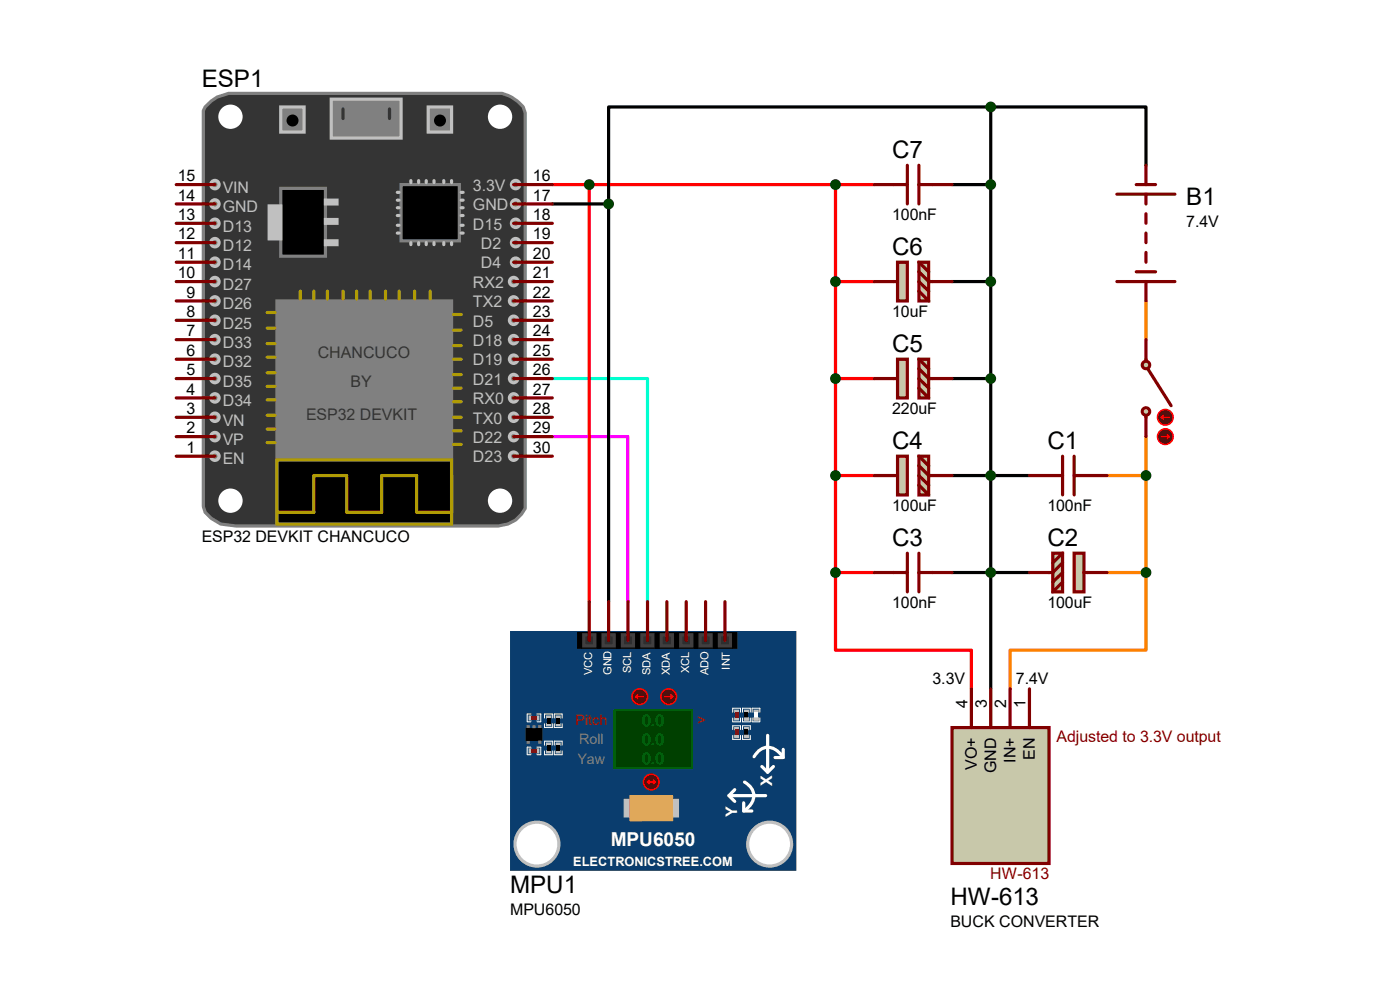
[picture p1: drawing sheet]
<svg xmlns="http://www.w3.org/2000/svg" width="297mm" height="210mm" viewBox="0 0 297 210" stroke-linecap="round" stroke-linejoin="round" font-family="sans-serif">
<path d="M202 39.2h8.2M210.2 22.7h32.9v12.4M210.2 22.7h-81.1v20.6M210.2 22.7v123.4M117.2 43.3h11.9M129.1 43.3v84.3M202 59.7h8.2M202 80.3h8.2M202 100.9h16.4M202 121.5h16.4" fill="none" stroke="#000" stroke-width=".68"/>
<path d="M243.1 63.8v8.3M243.1 92.6v28.9M234.9 100.9h8.2M234.9 121.5h8.2M243.1 121.5v16.4h-28.8v8.2" fill="none" stroke="#ff8000" stroke-width=".68"/>
<path d="M117.2 39.2h68.3M125 39.2v88.4M177.2 39.2v82.3M177.2 59.7h8.3M177.2 80.3h8.3M177.2 100.9h8.3M177.2 121.5v16.4h28.9v8.2M177.2 121.5h8.3" fill="none" stroke="#f00" stroke-width=".68"/>
<path d="M117.2 92.6h16v35" fill="none" stroke="#f0f" stroke-width=".68"/>
<path d="M117.2 80.3h20.2v47.3" fill="none" stroke="#0ff" stroke-width=".68"/>
<g fill="none" stroke="#800000" stroke-width=".68">
<path d="M241 39.2h4.2M243.1 35.1v4.1M236.9 59.7h12.4M236.9 41.2h12.4M241 57.7h4.2M243.1 41.2v2.1M243.1 45.3v2.1M243.1 49.4v2.1M243.1 53.6v2M243.1 59.7v4.1M225.4 96.8v8.2M227.9 96.8v8.2"/>
<path d="M218.4 100.9h7M227.9 100.9h7"/>
</g>
<circle cx="210.2" cy="100.9" r=".8" fill="#004000" stroke="#004000" stroke-width=".68"/>
<g fill="#c8c8aa" stroke="#800000" stroke-width=".68">
<path d="M227.9 117.3h2.1v8.3h-2.1z"/>
<path d="M223.4 117.3h2v8.3h-2z"/>
</g>
<path d="M225.4 119.4l-2 2.1h-5M225.4 117.3l-2 2.1M225.4 123.5l-2 2.1M225.4 121.5l-2 2M230 121.5h4.9" fill="none" stroke="#800000" stroke-width=".68"/>
<circle cx="210.2" cy="121.5" r=".8" fill="#004000" stroke="#004000" stroke-width=".68"/>
<g fill="#c8c8aa" stroke="#800000" stroke-width=".64">
<circle cx="243.1" cy="87.3" r=".8"/>
<circle cx="243.1" cy="77.4" r=".8"/>
</g>
<path d="M243.1 72.1v4.5M243.5 78.2l5 7.9M243.1 88.1v4.5" fill="none" stroke="#800000" stroke-width=".68"/>
<circle cx="247.2" cy="88.5" r="1.65" fill="#400000" stroke="#f00" stroke-width=".34"/>
<path d="M246.4 88.5l.4 .4M246.4 88.5h1.6M246.8 88.1l-.4 .4" fill="none" stroke="#f00" stroke-width=".34"/>
<circle cx="247.2" cy="92.6" r="1.65" fill="#400000" stroke="#f00" stroke-width=".34"/>
<path d="M246.4 92.6h1.6M247.6 92.2l.4 .4M248 92.6l-.4 .4" fill="none" stroke="#f00" stroke-width=".34"/>
<circle cx="243.1" cy="100.9" r=".8" fill="#004000" stroke="#004000" stroke-width=".68"/>
<path d="M192.5 117.3v8.3M194.9 117.3v8.3M185.5 121.5h7M194.9 121.5h7.1" fill="none" stroke="#800000" stroke-width=".68"/>
<g fill="#c8c8aa" stroke="#800000" stroke-width=".68">
<path d="M190.4 96.8h2.1v8.2h-2.1z"/>
<path d="M194.9 96.8h2.1v8.2h-2.1z"/>
</g>
<path d="M194.9 98.8l2.1 2.1h5M194.9 96.8l2.1 2M185.5 100.9h4.9M194.9 102.9l2.1 2.1M194.9 100.9l2.1 2" fill="none" stroke="#800000" stroke-width=".68"/>
<g fill="#c8c8aa" stroke="#800000" stroke-width=".68">
<path d="M190.4 76.2h2.1v8.2h-2.1z"/>
<path d="M194.9 76.2h2.1v8.2h-2.1z"/>
</g>
<path d="M194.9 78.2l2.1 2.1h5M194.9 76.2l2.1 2M185.5 80.3h4.9M194.9 82.3l2.1 2.1M194.9 80.3l2.1 2" fill="none" stroke="#800000" stroke-width=".68"/>
<g fill="#004000" stroke="#004000" stroke-width=".68">
<circle cx="177.2" cy="100.9" r=".8"/>
<circle cx="210.2" cy="80.3" r=".8"/>
</g>
<g fill="#c8c8aa" stroke="#800000" stroke-width=".68">
<path d="M190.4 55.6h2.1v8.2h-2.1z"/>
<path d="M194.9 55.6h2.1v8.2h-2.1z"/>
</g>
<path d="M185.5 39.2h7M192.5 35.1v8.2M194.9 35.1v8.2M194.9 39.2h7.1M185.5 59.7h4.9M194.9 57.7l2.1 2h5M194.9 59.7l2.1 2.1M194.9 55.6l2.1 2.1M194.9 61.8l2.1 2" fill="none" stroke="#800000" stroke-width=".68"/>
<g fill="#004000" stroke="#004000" stroke-width=".68">
<circle cx="210.2" cy="59.7" r=".8"/>
<circle cx="177.2" cy="80.3" r=".8"/>
<circle cx="210.2" cy="39.2" r=".8"/>
<circle cx="177.2" cy="59.7" r=".8"/>
</g>
<path d="M108.5 134.2h60.1v50.2h-60.1z" fill="#0a3d6e" stroke="#0a3d6e" stroke-width=".68"/>
<g fill="#c0c0c0" stroke="#c0c0c0" stroke-width=".25">
<path d="M142.7 169.6h1.2v3.7h-1.2z"/>
<path d="M132.4 169.6h1.2v3.7h-1.2z"/>
</g>
<path d="M133.7 168.8h9v5.3h-9z" fill="#e0a85a"/>
<path d="M133.6 168.8h9.1v5.3h-9.1z" fill="none" stroke="#e0a85a" stroke-width=".21"/>
<path d="M133.7 168.8h2.4v5.3h-2.4z" fill="#d48956"/>
<path d="M133.6 168.8h2.5v5.3h-2.5z" fill="none" stroke="#d48956" stroke-width=".21"/>
<path d="M162.9 156v7.4M161.6 162.6l1.3 1.2 1.2-1.2" fill="none" stroke="#fff" stroke-width=".68"/>
<g fill="#fff" stroke="#c0c0c0" stroke-width=".68">
<circle cx="163.3" cy="179.1" r="4.7"/>
<circle cx="113.9" cy="179.1" r="4.7"/>
</g>
<path d="M123.4 134.2h32v3.3h-32z" fill="#403d43" stroke="#000" stroke-width=".25"/>
<path d="M126.7 134.2h.8v3.3h-.8z" fill="#000" stroke="#000" stroke-width=".25"/>
<path d="M124.2 135h1.6v1.7h-1.6zM128.3 135h1.7v1.7h-1.7zM132.4 135h1.7v1.7h-1.7zM136.5 135h1.7v1.7h-1.7zM140.6 135h1.7v1.7h-1.7zM144.8 135h1.6v1.7h-1.6zM148.9 135h1.6v1.7h-1.6zM153 135h1.6v1.7h-1.6z" fill-rule="evenodd" fill="#2a2a2a"/>
<path d="M122.6 134.2h.8v3.3h-.8zM130.8 134.2h.8v3.3h-.8zM134.9 134.2h.8v3.3h-.8zM139 134.2h.8v3.3h-.8zM143.1 134.2h.8v3.3h-.8zM147.2 134.2h.8v3.3h-.8zM151.3 134.2h.8v3.3h-.8zM155.4 134.2h.9v3.3h-.9z" fill="#000" stroke="#000" stroke-width=".25"/>
<g fill="#c0c0c0" stroke="#c0c0c0" stroke-width=".25">
<path d="M112.3 151.9h.3v.8h-.3z"/>
<path d="M113.9 151.9h.4v.8h-.4z"/>
</g>
<path d="M111.8 151.5h.8" fill="none" stroke="#fff" stroke-width=".21"/>
<path d="M112.6 151.9h1.3v.8h-1.3z" fill="#804000"/>
<path d="M111.8 151.5v1.6h.8M111.8 158.5h.8M113.9 151.5h.8v1.6h-.8M115.5 152.3v-.8h1.7v.8M115.5 153.5v.8h1.7v-.8" fill="none" stroke="#fff" stroke-width=".21"/>
<g fill="#c0c0c0" stroke="#c0c0c0" stroke-width=".25">
<path d="M116 151.9h.8v.4h-.8z"/>
<path d="M116 153.5h.8v.5h-.8z"/>
<path d="M112.3 158.9h.3v.8h-.3z"/>
<path d="M113.9 158.9h.4v.8h-.4z"/>
</g>
<path d="M116 152.3h.8v1.2h-.8z" fill="#000"/>
<g fill="#808080" stroke="#808080" stroke-width=".25">
<path d="M114.3 154h.4v.3h-.4z"/>
<path d="M111.8 154h.5v.3h-.5z"/>
<path d="M111.8 157.2h.5v.4h-.5z"/>
<path d="M113.1 154h.4v.3h-.4z"/>
<path d="M114.3 157.2h.4v.4h-.4z"/>
</g>
<path d="M111.8 154.8h2.9v2h-2.9z" fill="#000" stroke="#000" stroke-width=".68"/>
<path d="M112.6 158.9h1.3v.8h-1.3z" fill="#804000"/>
<path d="M111.8 158.5v1.6h.8M113.9 158.5h.8v1.6h-.8M115.5 159.3v.8h1.7v-.8M115.5 158.1v-.9h1.7v.9M117.6 159.3v.8h1.7v-.8M117.6 152.3v-.8h1.7v.8M117.6 153.5v.8h1.7v-.8M117.6 158.1v-.9h1.7v.9M155.4 151.1v-.9h1.7v.9M155.4 152.3v.8h1.7v-.8M157.5 151.1v-.9h1.7v.9M157.5 152.3v.8h1.7v-.8" fill="none" stroke="#fff" stroke-width=".21"/>
<g fill="#c0c0c0" stroke="#c0c0c0" stroke-width=".25">
<path d="M118 151.9h.8v.4h-.8z"/>
<path d="M118 153.5h.8v.5h-.8z"/>
<path d="M116 157.6h.8v.5h-.8z"/>
<path d="M116 159.3h.8v.4h-.8z"/>
<path d="M118 157.6h.8v.5h-.8z"/>
<path d="M118 159.3h.8v.4h-.8z"/>
<path d="M157.9 150.7h.8v.4h-.8z"/>
<path d="M157.9 152.3h.8v.4h-.8z"/>
<path d="M155.9 150.7h.8v.4h-.8z"/>
<path d="M155.9 152.3h.8v.4h-.8z"/>
</g>
<path d="M116 158.1h.8v1.2h-.8zM118 152.3h.8v1.2h-.8zM118 158.1h.8v1.2h-.8zM157.9 151.1h.8v1.2h-.8z" fill="#000"/>
<path d="M155.9 151.1h.8v1.2h-.8z" fill="#804000"/>
<g fill="#c0c0c0" stroke="#c0c0c0" stroke-width=".25">
<path d="M157.9 152.3h.8v.4h-.8z"/>
<path d="M160 150.7h.8v.4h-.8z"/>
<path d="M160 152.3h.8v.4h-.8z"/>
</g>
<path d="M161.2 150.2v.9" fill="none" stroke="#fff" stroke-width=".21"/>
<path d="M160 151.1h.8v1.2h-.8z" fill="#fff"/>
<path d="M155.4 154.8v-.8h1.7v.8M155.4 156v.8h1.7v-.8M157.5 154.8v-.8h1.7v.8M157.5 156v.8h1.7v-.8M159.6 152.3v.8h1.6v-.8M161.2 150.2h-1.6v.9" fill="none" stroke="#fff" stroke-width=".21"/>
<g fill="#c0c0c0" stroke="#c0c0c0" stroke-width=".25">
<path d="M160 152.3h.8v.4h-.8z"/>
<path d="M157.9 154.3h.8v.5h-.8z"/>
<path d="M157.9 156h.8v.4h-.8z"/>
<path d="M155.9 154.3h.8v.5h-.8z"/>
<path d="M155.9 156h.8v.4h-.8z"/>
</g>
<path d="M157.9 154.8h.8v1.2h-.8z" fill="#000"/>
<path d="M155.9 154.8h.8v1.2h-.8z" fill="#804000"/>
<path d="M157.9 156h.8v.4h-.8z" fill="#c0c0c0" stroke="#c0c0c0" stroke-width=".25"/>
<path d="M166.2 159v1.7h-1.8M155.1 168.8h7.3M155.9 167.5l-1.3 1.3 1.3 1.2M157.8 170.3v1.7h1.7M157.9 165.9a3.2 3.2 0 0 1 2 2.8 3.2 3.2 0 0 1-1.6 3M165.7 160.1a3.2 3.2 0 0 0-3-1.6 3.2 3.2 0 0 0-2.7 2" fill="none" stroke="#fff" stroke-width=".68"/>
<path d="M130.3 150.7h16.5v12.3h-16.5z" fill="#004000" stroke="#0f0" stroke-width=".34"/>
<path d="M125 127.6v8.2M129.1 127.6v8.2M133.2 127.6v8.2M137.4 127.6v8.2M141.5 127.6v8.2M145.6 127.6v8.2M149.7 127.6v8.2M153.8 127.6v8.2" fill="none" stroke="#800000" stroke-width=".68"/>
<circle cx="135.7" cy="147.8" r="1.65" fill="#400000" stroke="#f00" stroke-width=".34"/>
<path d="M134.9 147.8l.4 .4M134.9 147.8h1.6M135.3 147.4l-.4 .4" fill="none" stroke="#f00" stroke-width=".34"/>
<circle cx="141.9" cy="147.8" r="1.65" fill="#400000" stroke="#f00" stroke-width=".34"/>
<path d="M141.1 147.8h1.6M142.3 147.4l.4 .4M142.7 147.8l-.4 .4" fill="none" stroke="#f00" stroke-width=".34"/>
<circle cx="138.2" cy="165.9" r="1.65" fill="#400000" stroke="#f00" stroke-width=".34"/>
<path d="M137.4 165.9h1.6M137.4 165.9l.4 .4M137.8 165.5l-.4 .4M138.6 165.5l.4 .4M139 165.9l-.4 .4" fill="none" stroke="#f00" stroke-width=".34"/>
<path d="M202 154.3h20.5v28.9h-20.5z" fill="#c8c8aa" stroke="#800000" stroke-width=".68"/>
<path d="M206.1 146.1v8.2M210.2 146.1v8.2M214.3 146.1v8.2M218.4 146.1v8.2" fill="none" stroke="#800000" stroke-width=".68"/>
<g fill="#004000" stroke="#004000" stroke-width=".68">
<circle cx="177.2" cy="121.5" r=".8"/>
<circle cx="243.1" cy="121.5" r=".8"/>
</g>
<path d="M43.5 22.7l1.3-1.2 1.2-.9 2.5-.8h58a8.4 8.4 0 0 1 4.5 2.9l.4 1.2v84a6.9 6.9 0 0 1-7.4 3.7h-53.9l-3.3-.4-2-1.3-1.3-1.2-.4-1.3v-83.9z" fill="#343434" stroke="#808080" stroke-width=".68"/>
<path d="M58.8 63.8h37v37.1h-37z" fill="#808080" stroke="#808080" stroke-width=".68"/>
<path d="M58.8 97.6h37v13.6h-37z" fill="#000" stroke="#b09b04" stroke-width=".68"/>
<g fill="none" stroke="#b09b04" stroke-width=".68">
<path d="M56.7 79.1h1.6M56.7 75.8h1.6M56.7 72.9h1.6M56.7 69.6h1.6M56.7 66.3h1.6M63.7 61.8v1.6M66.6 61.8v1.6M69.5 61.8v1.6M72.8 61.8v1.6M75.6 61.8v1.6M78.5 61.8v1.6M81.8 61.8v1.6"/>
<path d="M84.7 61.8v1.6M88 61.8v1.6M91.3 61.8v1.6M96.2 79.5h1.6M96.2 76.2h1.6M96.2 73.3h1.6M96.2 70h1.6M96.2 66.7h1.6M56.7 93.9h1.6M56.7 91h1.6M56.7 88.1h1.6M56.7 84.8h1.6"/>
<path d="M56.7 82h1.6M96.2 94.3h1.6M96.2 91.4h1.6M96.2 88.5h1.6M96.2 85.2h1.6M96.2 82.3h1.6M73.6 100.9h-7v7.8h-7.8M95.8 100.9v7.8h-7.4v-7.8h-7.4v7.8h-7.4v-7.4"/>
</g>
<g fill="#fff" stroke="#343434" stroke-width=".68">
<circle cx="106.1" cy="106.2" r="2.92"/>
<circle cx="48.9" cy="106.2" r="2.92"/>
<circle cx="106.1" cy="24.8" r="2.92"/>
<circle cx="48.9" cy="24.8" r="2.92"/>
</g>
<g fill="#808080" stroke="#c0c0c0" stroke-width=".68">
<path d="M70.3 21h14.8v8.3h-14.8z"/>
<circle cx="109" cy="96.8" r=".89"/>
<circle cx="109" cy="92.6" r=".89"/>
<circle cx="109" cy="88.5" r=".89"/>
<circle cx="109" cy="84.4" r=".89"/>
<circle cx="109" cy="80.3" r=".89"/>
<circle cx="109" cy="76.2" r=".89"/>
<circle cx="109" cy="72.1" r=".89"/>
<circle cx="109" cy="67.9" r=".89"/>
<circle cx="109" cy="63.8" r=".89"/>
<circle cx="109" cy="59.7" r=".89"/>
<circle cx="109.4" cy="55.6" r=".89"/>
<circle cx="109.4" cy="51.5" r=".89"/>
<circle cx="109.4" cy="47.4" r=".89"/>
<circle cx="109.4" cy="43.3" r=".89"/>
<circle cx="109.4" cy="39.2" r=".89"/>
<circle cx="45.6" cy="55.6" r=".89"/>
<circle cx="45.6" cy="51.5" r=".89"/>
<circle cx="45.6" cy="47.4" r=".89"/>
<circle cx="45.6" cy="43.3" r=".89"/>
<circle cx="45.6" cy="39.2" r=".89"/>
<circle cx="45.6" cy="76.2" r=".89"/>
<circle cx="45.6" cy="72.1" r=".89"/>
<circle cx="45.6" cy="67.9" r=".89"/>
<circle cx="45.6" cy="63.8" r=".89"/>
<circle cx="45.6" cy="59.7" r=".89"/>
<circle cx="45.6" cy="96.8" r=".89"/>
<circle cx="45.6" cy="92.6" r=".89"/>
<circle cx="45.6" cy="88.5" r=".89"/>
<circle cx="45.6" cy="84.4" r=".89"/>
<circle cx="45.6" cy="80.3" r=".89"/>
</g>
<path d="M72.8 23.1v2M82.6 23.1v2" fill="none" stroke="#343434" stroke-width=".68"/>
<path d="M59.6 22.7h4.9v5.3h-4.9z" fill="#808080" stroke="#c0c0c0" stroke-width=".68"/>
<circle cx="62.1" cy="25.6" r=".93" fill="#000" stroke="#000" stroke-width=".68"/>
<path d="M90.8 22.7h5v5.3h-5z" fill="#808080" stroke="#c0c0c0" stroke-width=".68"/>
<circle cx="93.3" cy="25.6" r=".93" fill="#000" stroke="#000" stroke-width=".68"/>
<path d="M59.6 40h9.4v14.4h-9.4zM85.1 39.2h12.4v11.9h-12.4z" fill="#000" stroke="#808080" stroke-width=".68"/>
<g fill="#c0c0c0" stroke="#c0c0c0" stroke-width=".68">
<path d="M57.1 43.7h2.5v7h-2.5z"/>
<path d="M69 42.5h2.5v.8h-2.5z"/>
<path d="M69 46.6h2.5v.8h-2.5z"/>
<path d="M69 51.1h2.5v.8h-2.5z"/>
</g>
<g fill="none" stroke="#c0c0c0" stroke-width=".68">
<path d="M87.2 38.3v.4M88.8 38.3v.4M90.4 38.3v.4M92.1 38.3v.4M94.1 38.3v.4M95.8 38.3v.4M84.3 40.8h.4M84.3 42.5h.4M84.3 44.1h.4M84.3 45.7h.4M84.3 47.8h.4M84.3 49.4h.4"/>
<path d="M87.2 51.5v.4M88.8 51.5v.4M90.4 51.5v.4M92.1 51.5v.4M94.1 51.5v.4M95.8 51.5v.4M97.8 40.8h.5M97.8 42.5h.5M97.8 44.1h.5M97.8 45.7h.5M97.8 47.8h.5M97.8 49.4h.5"/>
</g>
<g fill="none" stroke="#800000" stroke-width=".68">
<path d="M37.4 39.2h8.2M109 39.2h8.2M37.4 59.7h8.2M37.4 55.6h8.2M37.4 51.5h8.2M37.4 47.4h8.2M37.4 43.3h8.2M109 59.7h8.2M109 55.6h8.2M109 51.5h8.2M109 47.4h8.2M109 43.3h8.2"/>
<path d="M37.4 76.2h8.2M37.4 72.1h8.2M37.4 67.9h8.2M37.4 63.8h8.2M109 76.2h8.2M109 72.1h8.2M109 67.9h8.2M109 63.8h8.2M37.4 96.8h8.2M37.4 92.6h8.2M37.4 88.5h8.2M37.4 84.4h8.2"/>
<path d="M37.4 80.3h8.2M109 96.8h8.2M109 92.6h8.2M109 88.5h8.2M109 84.4h8.2M109 80.3h8.2"/>
</g>
<g fill="#004000" stroke="#004000" stroke-width=".68">
<circle cx="125" cy="39.2" r=".8"/>
<circle cx="177.2" cy="39.2" r=".8"/>
<circle cx="129.1" cy="43.3" r=".8"/>
<circle cx="210.2" cy="22.7" r=".8"/>
</g>
<g font-size="5.1">
<text x="42.8" y="18.4">ESP1</text>
<text x="189.3" y="33.6">C7</text>
<text x="251.7" y="43.4">B1</text>
<text x="189.3" y="54.2">C6</text>
<text x="189.3" y="74.8">C5</text>
<text x="189.3" y="95.3">C4</text>
<text x="222.2" y="95.3">C1</text>
<text x="189.3" y="115.9">C3</text>
<text x="222.2" y="115.9">C2</text>
<text x="108.2" y="189.4">MPU1</text>
<text x="201.6" y="191.9">HW-613</text>
</g>
<text font-size="4.1" fill="#fff" x="129.6" y="179.5">MPU6050</text>
<g font-size="3.4">
<text x="37.7" y="38.4">15</text>
<text x="113.1" y="38.4">16</text>
<text x="37.7" y="46.7">13</text>
<text x="37.7" y="42.5">14</text>
<text x="113.1" y="46.7">18</text>
<text x="113.1" y="42.5">17</text>
<text x="189.3" y="46.7">100nF</text>
<text x="37.7" y="50.8">12</text>
<text x="113.1" y="50.8">19</text>
<text x="251.7" y="48.1">7.4V</text>
<text x="37.7" y="59">10</text>
<text x="37.7" y="54.9">11</text>
<text x="113.1" y="59">21</text>
<text x="113.1" y="54.9">20</text>
<text x="39.6" y="63.1">9</text>
<text x="113.1" y="63.1">22</text>
<text x="39.6" y="71.3">7</text>
<text x="39.6" y="67.2">8</text>
<text x="113.1" y="71.3">24</text>
<text x="113.1" y="67.2">23</text>
<text x="189.3" y="67.3">10uF</text>
<text x="39.6" y="75.5">6</text>
<text x="113.1" y="75.5">25</text>
<text x="39.6" y="83.7">4</text>
<text x="39.6" y="79.6">5</text>
<text x="113.1" y="83.7">27</text>
<text x="113.1" y="79.6">26</text>
<text x="39.6" y="87.8">3</text>
<text x="113.1" y="87.8">28</text>
<text x="189.3" y="87.8">220uF</text>
<text x="39.6" y="91.9">2</text>
<text x="113.1" y="91.9">29</text>
<text x="39.6" y="96.1">1</text>
<text x="113.1" y="96.1">30</text>
<text x="189.3" y="108.4">100uF</text>
<text x="222.2" y="108.4">100nF</text>
<text x="42.8" y="115">ESP32 DEVKIT CHANCUCO</text>
<text x="189.3" y="129">100nF</text>
<text x="222.2" y="129">100uF</text>
<text x="197.8" y="145.1">3.3V</text>
<text x="215.5" y="145.1">7.4V</text>
<text x="205.2" y="150.2" transform="rotate(-90 205.2 150.2)">4</text>
<text x="209.3" y="150.2" transform="rotate(-90 209.3 150.2)">3</text>
<text x="213.4" y="150.2" transform="rotate(-90 213.4 150.2)">2</text>
<text x="217.6" y="150.2" transform="rotate(-90 217.6 150.2)">1</text>
<text x="215.4" y="161.8" transform="rotate(-90 215.4 161.8)">IN+</text>
<text x="219.5" y="161.2" transform="rotate(-90 219.5 161.2)">EN</text>
<text x="207.2" y="163.3" transform="rotate(-90 207.2 163.3)">VO+</text>
<text x="211.3" y="164" transform="rotate(-90 211.3 164)">GND</text>
<text x="108.2" y="194">MPU6050</text>
<text x="201.6" y="196.6">BUCK CONVERTER</text>
</g>
<g font-size="3.4" fill="#c0c0c0">
<text x="47.2" y="40.9">VIN</text>
<text x="100.3" y="40.5">3.3V</text>
<text x="47.2" y="45">GND</text>
<text x="100.3" y="44.6">GND</text>
<text x="47.2" y="53.3">D12</text>
<text x="47.2" y="49.1">D13</text>
<text x="100.3" y="48.7">D15</text>
<text x="102" y="52.8">D2</text>
<text x="47.2" y="57.4">D14</text>
<text x="102" y="56.9">D4</text>
<text x="47.2" y="65.6">D26</text>
<text x="47.2" y="61.5">D27</text>
<text x="100.3" y="65.2">TX2</text>
<text x="100.3" y="61">RX2</text>
<text x="47.2" y="69.7">D25</text>
<text x="100.3" y="69.3">D5</text>
<text x="47.2" y="77.9">D32</text>
<text x="47.2" y="73.8">D33</text>
<text x="100.3" y="77.5">D19</text>
<text x="100.3" y="73.4">D18</text>
<text x="47.2" y="82">D35</text>
<text x="100.3" y="81.6">D21</text>
<text x="47.2" y="86.1">D34</text>
<text x="100.3" y="89.9">TX0</text>
<text x="100.3" y="85.8">RX0</text>
<text x="47.2" y="94.4">VP</text>
<text x="47.2" y="90.3">VN</text>
<text x="100.3" y="94">D22</text>
<text x="47.2" y="98.5">EN</text>
<text x="100.3" y="98.1">D23</text>
</g>
<g font-size="3.4" fill="#343434">
<text x="67.4" y="75.9">CHANCUCO</text>
<text x="74.4" y="82">BY</text>
<text x="64.9" y="89">ESP32 DEVKIT</text>
</g>
<g font-size="3.4" fill="#0f0">
<text x="136.2" y="153.9">0.0</text>
<text x="136.2" y="158">0.0</text>
<text x="136.2" y="162.1">0.0</text>
</g>
<g font-size="3.4" fill="#800000">
<text x="224.2" y="157.4">Adjusted to 3.3V output</text>
<text x="210.1" y="186.6">HW-613</text>
</g>
<g font-size="3.4" fill="#fff">
<text x="163.8" y="166.7" transform="rotate(-90 163.8 166.7)">X</text>
<text x="156.4" y="173.3" transform="rotate(-90 156.4 173.3)">Y</text>
</g>
<g font-size="3" fill="#c00000">
<text x="122.1" y="153.8">Pitch</text>
<text x="148" y="153.8">&gt;</text>
</g>
<g font-size="3" fill="#808080">
<text x="122.5" y="162">Yaw</text>
<text x="122.9" y="157.9">Roll</text>
</g>
<text font-size="2.7" fill="#fff" x="121.6" y="183.6">ELECTRONICSTREE.COM</text>
<g font-size="2.4" fill="#fff">
<text x="125.6" y="143.3" transform="rotate(-90 125.6 143.3)">VCC</text>
<text x="129.8" y="143.3" transform="rotate(-90 129.8 143.3)">GND</text>
<text x="133.9" y="142.8" transform="rotate(-90 133.9 142.8)">SCL</text>
<text x="138" y="143.3" transform="rotate(-90 138 143.3)">SDA</text>
<text x="142.1" y="143.3" transform="rotate(-90 142.1 143.3)">XDA</text>
<text x="146.2" y="142.8" transform="rotate(-90 146.2 142.8)">XCL</text>
<text x="150.3" y="143.3" transform="rotate(-90 150.3 143.3)">ADO</text>
<text x="154.9" y="142" transform="rotate(-90 154.9 142)">INT</text>
</g>
</svg>
